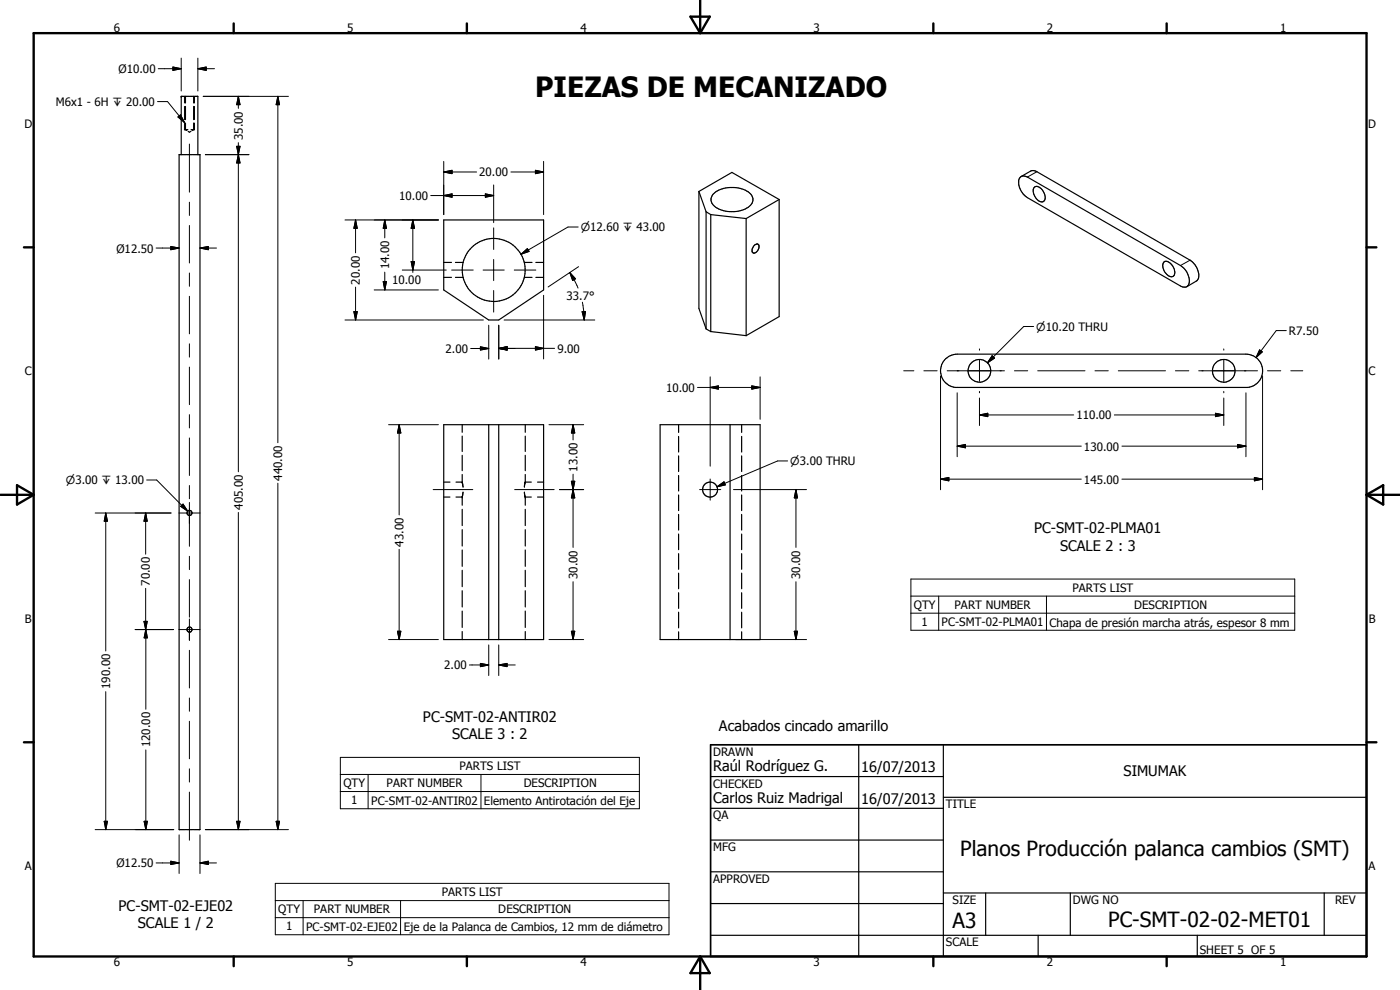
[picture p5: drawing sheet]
<svg xmlns="http://www.w3.org/2000/svg" width="420mm" height="297mm" viewBox="0 0 420 297" stroke-linecap="round" stroke-linejoin="round" font-family="sans-serif">
<g fill="none" stroke="#000" stroke-width=".35">
<path d="M55.4 38.9h1M55.7 36.9v2l.3 .3M55.7 28.9v2M55.7 31.9v4M56.5 39.4l.3 .3 .5-.3M57.4 38.9h1M58.1 36.9v2l-.4 .3M58.1 28.9v2M58.1 31.9v4M53.8 46.4h6.2v202.5h-6.2zM54.4 46.4v-17.5h5v17.5M209.8 57.4v35.1l2.1 6.2"/>
<path d="M209.8 57.4l2.1 6.1M209.8 57.4l9.9-5.7 14.1 8.2M214.1 58.2a8.9 8.9 0 0 1 11.4 .3 2.84 2.84 0 0 1-1.8 4.2 9.2 9.2 0 0 1-9.6-1.1 2.34 2.34 0 0 1 0-3.4zM233.8 59.9l-9.9 5.7M233.8 59.9v35.1l-9.9 5.7M306.3 53.1l.7-.3 1.3 .3 46 26.6a5.3 5.3 0 0 1 2.4 5.8 1.55 1.55 0 0 1-2.4 .3l-46-26.5a5.2 5.2 0 0 1-2.4-5.8zM306.5 53l3-1.8 1.3 .2 46.4 26.7a5.4 5.4 0 0 1 2.4 5.6l-.4 .5-3 1.8M310.2 56.4a1.66 1.66 0 0 1 2.7 .7 2.44 2.44 0 0 1 .2 3.4 2.38 2.38 0 0 1-2.7-1.9l-.3-1.1zM133.2 66h29.9v21l-13.4 9h-3l-13.5-9zM133.2 78.7h2.3M136.7 78.7h2.3M157.3 78.7h2.4"/>
<path d="M160.8 78.7h2.3M211.9 63.5v35.2M211.9 63.5l1.4 .9M213.3 64.4l10.6 1.2M213.3 64.4v35.1M223.9 65.6v35.1M226.3 73.7a.76 .76 0 0 1 .8-.5 .76 .76 0 0 1 .7 .5 1.99 1.99 0 0 1-1.7 2.2l-.4-.5a2.07 2.07 0 0 1 .6-1.7zM349.3 78.7a2.18 2.18 0 0 1 2.9 1.5 1.84 1.84 0 0 1-.5 2.8 3.2 3.2 0 0 1-2.4-4.3zM133.2 83.2h2.3M136.7 83.2h2.3M157.3 83.2h2.4M160.8 83.2h2.3"/>
<path d="M211.9 98.7l1.4 .8M213.3 99.5l10.6 1.2M283.8 107.6l1.4-.9 2.1-.4h86.6a5 5 0 0 1 5 4.7 5 5 0 0 1-4.4 5.2h-87.8a5 5 0 0 1-4.2-3.3 5 5 0 0 1 1.3-5.3zM133.2 127.4h29.9v64.5h-29.9zM138.7 127.4v2.3M138.7 130.9v4.6M138.7 136.6v4.6M146.7 127.4v64.5M149.7 127.4v64.5M157.6 127.4v2.3M157.6 130.9v4.6M157.6 136.6v4.6"/>
<path d="M198.1 127.4h30v64.5h-30zM203.7 127.4v2.4M203.7 130.9v4.7M203.7 136.8v4.7M219.1 127.4v64.5M222.6 127.4v2.4M222.6 130.9v4.7M222.6 136.8v4.7M133.2 144.7h1.8M133.2 149.1h1.8M136.9 144.7h1.8M136.9 149.1h1.8"/>
<path d="M138.7 142.4l.3 3.8M138.7 152.8v4.9M138.7 158.9v4.9M138.7 144.8h.1M139 147.7l-.3 1.4v2.5M157.4 147.7l.2 1.4M157.6 149.1h.1M157.6 144.8h.1M157.6 144.7l-.2 1.5M157.6 144.7h1.9M157.6 149.1h1.9M157.6 142.4v2.3"/>
<path d="M157.6 149.1v2.5M157.6 152.8v4.9M157.6 158.9v4.9M161.3 144.7h1.8M161.3 149.1h1.8M203.7 142.7v4.6M203.7 148.5v4.7M203.7 154.3v4.7M222.6 142.7v4.6M222.6 148.5v4.7M222.6 154.3v4.7M138.7 165v4.9"/>
<path d="M138.7 171.1v4.9M138.7 177.2v4.9M157.6 165v4.9M157.6 171.1v4.9M157.6 177.2v4.9M203.7 160.2v4.7M203.7 166.1v4.7M203.7 172v4.7M203.7 177.8v4.7M222.6 160.2v4.7M222.6 166.1v4.7M222.6 172v4.7"/>
<path d="M222.6 177.8v4.7M138.7 183.3v5M138.7 189.5v2.4M157.6 183.3v5M157.6 189.5v2.4M203.7 183.7v4.7M203.7 189.6v2.3M222.6 183.7v4.7M222.6 189.6v2.3M213.3 233h69.8M257.7 223.5v63.5M283.1 239.2h127"/>
<path d="M283.1 223.5v63.5M213.3 242.5h69.8M213.3 252.1h69.8M213.3 261.6h69.8M213.3 271.1h69.8M283.1 267.9h127M295.8 267.9v12.7M321.2 267.9v12.7M397.4 267.9v12.7M213.3 280.6h196.8M311.6 280.6v6.4M359.3 280.6v6.4"/>
<circle cx="148.2" cy="81" r="9.5"/>
<circle cx="293.9" cy="111.3" r="3.4"/>
<circle cx="367.3" cy="111.3" r="3.4"/>
<circle cx="56.9" cy="153.9" r=".75"/>
<circle cx="213.1" cy="146.9" r="2.25"/>
<circle cx="56.9" cy="188.9" r=".76"/>
</g>
<g fill="none" stroke="#000" stroke-width=".3">
<path d="M54.4 17.4v9.9M59.4 17.4v9.9M47.3 30.5h3l5.1 6.2M47.5 20.6h6.9M51.9 20.1l2.5 .5-2.5 .5zM53.4 35.1l.8-.6 1.2 2.2zM55.4 28.9v2M55.4 31.9v4M55.4 36.9v2M58.4 28.9v2M58.4 31.9v4M58.4 36.9v2"/>
<path d="M59.4 20.6l2.5-.5v1zM59.4 20.6h5M61 28.9h25.6M71.5 28.9l.5 2.5h-1zM71.5 28.9v3.6M83.4 28.9l.5 2.5h-1zM83.4 28.9v103.9M56.8 43.2v14.5M61.6 46.4h13.1M71 43.9h1l-.5 2.5zM71 43.9l1 5h-1l1-5zM71.5 46.4l.5 2.5h-1z"/>
<path d="M71.5 42.8v98.8M129.3 58.7h18.9M133.2 51.6l2.5-.5v1zM133.2 58.7l2.5-.5v1zM133.2 51.6h9.8M133.2 48.4v16M145.7 58.2l2.5 .5-2.5 .5zM148.2 55.5v11.3M153.3 51.6h9.8M160.7 51.1l2.4 .5-2.4 .5zM163.1 48.4v16M311.2 51.5l-2.9 1.6"/>
<path d="M46.9 74.4h6.9M51.3 74l2.5 .4-2.5 .5zM56.8 60.7v3.9M56.8 67.6v11.3M60 74.4l2.5-.4v.9zM60 74.4h5M103.5 66h28.1M106.7 66l.5 2.5h-1zM106.7 66v9.9M115.5 66l.5 2.5h-1zM115.5 66v5.4M123.4 78.5h1l-.5 2.5z"/>
<path d="M123.9 66l.5 2.5h-1zM123.9 66v15.7M148.2 68.4v6.4M148.2 77.9v6.3M156.4 76.3l1.9-1.7 .5 .8zM173.5 68.1h-3l-14.1 8.2M357.2 78.1l-2.9 1.6M56.8 81.9v4M56.8 88.9v11.3M103.5 96h41.6M106.2 93.5h1l-.5 2.5zM106.7 86.1v9.9"/>
<path d="M112.3 87h19.3M115 84.5h1l-.5 2.5zM115.5 81.7v5.3M120.7 81h13.2M135.5 81h6.5M145 81h6.3M146.7 97.6v10.1M148.2 87.2v6.4M149.7 97.6v10.1M151.3 96h27.2M154.3 81h6.5M163.1 88.6v19.1"/>
<path d="M171 81.8l1.7 1.9-.8 .5zM171 81.8l2.5 4.6M173.6 80l-9.1 6.1M174.7 93.5h1l-.4 2.5zM174.8 90.7l.5 5.3M310.2 98h-3l-10.9 10.9M386 99.2h-3l-6 8.1M56.8 103.2v3.9M56.8 110.2v11.2M141.3 104.6h5.4M144.2 104.1l2.5 .5-2.5 .4zM149.7 104.6l2.5-.5v.9z"/>
<path d="M149.7 104.5l2.5-.5v1zM149.7 104.6h4.9M149.7 104.6l2.5 .4M149.7 104.5l2.5-.5v1M149.7 104.5h16.7M149.7 104.5l2.5 .5M152.2 104.1l-2.5 .5M160.7 104l2.4 .5-2.4 .5zM209.3 116.2h18.8M213.1 116.2l2.5-.4v1zM213.1 113.1v26.8M225.6 115.8l2.5 .4-2.5 .6z"/>
<path d="M228.1 113.1v12.7M271.2 111.3h3.1M277.3 111.3h4M282.3 112.9v34M284.3 111.3h17.1M287.3 117.9v19.1M294 104.7v.4M294 108.1v6.3M294 117.4v.5M294 119.4v8.3M297.8 106.7l.7 .7-2.2 1.5zM304.4 111.3h4"/>
<path d="M311.4 111.3h14.2M328.6 111.3h4M335.6 111.3h14.2M352.8 111.3h4M359.7 111.3h17.7M367.3 104.7v.4M367.3 108.1v6.3M367.3 117.4v.5M367.3 119.4v8.3M373.9 117.9v19.1M378 105l.8 .6-1.8 1.7zM378.9 112.9v34"/>
<path d="M380.4 111.3h4M387.4 111.3h3.6M56.8 124.4v4M56.8 131.4v11.3M116.6 127.4h15M119.8 127.4l.5 2.5h-1zM119.8 127.4v27.1M164.7 127.4h10.5M172 127.4l.5 2.5h-1zM172 127.4v4.6M236.4 138.3h-3l-18.2 7.7M287.3 133.9l2.5-.6v1.1z"/>
<path d="M287.3 133.9h37.2M294 124.5l2.4-.5v1zM294 124.5h28.2M334.4 124.5h32.9M336.7 133.9h37.2M364.8 124l2.5 .5-2.5 .5zM371.4 133.3l2.5 .6-2.5 .5zM28.6 153.9h22.7M31.7 153.9l.5 2.5h-.9zM31.7 153.9v41.4M43.7 153.9l.5 2.5h-1zM43.7 153.9v12.4"/>
<path d="M44 144h3l9.3 9.4M53.7 153.9h6.3M54.2 151.9l.7-.6 1.4 2.1zM56.8 145.7v3.9M56.8 150.7v13.2M71.5 153.8v95.1M83.4 145v103.9M130 146.9h11.9M154.5 146.9h11.8M167.9 146.9h7.3M171.5 144.4h1l-.5 2.5zM171.5 144.4l1 5h-1l1-5z"/>
<path d="M172 146.9l.5 2.5h-1zM172 142.3v22M210 146.9h6.3M213.1 143.7v6.4M215.2 146l2.1-1.4 .4 .9zM220.1 146.9h22M238.9 146.9l.4 2.5h-.9zM238.9 146.9v17.4M282.3 143.8l2.5-.5v1zM282.3 143.8h42.2M336.7 143.8h42.2M376.5 143.3l2.4 .5-2.4 .5z"/>
<path d="M43.7 176.5l.1 36.3M56.8 166.9v4M56.8 173.9v11.3M119.8 164.8v27.1M172 174.5v17.4M238.9 174.5v17.4M273.4 173.7h115.2v15.4h-115.2zM273.4 178.9h115.2M281.7 178.9v10.2M314.1 178.9v10.2M40.5 188.9h11.6M43.2 186.4h1l-.5 2.5z"/>
<path d="M43.8 188.9l.4 2.5h-.9zM53.7 188.9h6.3M56.8 185.7v6.5M56.8 195.1v11.3M116.6 191.9h15M119.3 189.4h1l-.5 2.5zM140.9 199.5h5.8M144.2 199.1l2.5 .4-2.5 .5zM146.7 193.5v9.2M149.7 199.5l2.5-.4v.9zM149.7 193.5v9.2M149.7 199.5h4.9"/>
<path d="M164.7 191.9h10.5M171.5 189.4h1l-.5 2.5zM220.7 191.9h21.4M238.4 189.4h.9l-.4 2.5zM273.4 184h115.2M31.7 207.5v41.4M56.8 209.4v4M56.8 216.4v11.3M43.8 225v23.9M56.8 230.7v4M56.8 237.7v14.4M102.1 227.2h89.8v15.5h-89.8z"/>
<path d="M102.1 232.4h89.8M102.1 237.5h89.8M110.5 232.4v10.3M144.3 232.4v10.3M28.6 248.9h23.5M31.3 246.4h.9l-.5 2.5zM43.3 246.4h.9l-.4 2.5zM46.9 258.9h6.9M51.3 258.4l2.5 .5-2.5 .5zM53.8 250.5v11.6M60 258.9l2.5-.5v1zM60 258.9h5"/>
<path d="M60 250.5v11.6M61.6 248.9h25M71 246.4h1l-.5 2.5zM82.9 246.4h1l-.5 2.5zM82.6 265h118.2v15.5h-118.2zM82.6 270.2h118.2M82.6 275.3h118.2M91 270.2v10.3M120.2 270.2v10.3"/>
</g>
<g fill="#000">
<circle cx="54.4" cy="28.9" r=".18"/>
<circle cx="138.7" cy="144.7" r=".18"/>
<circle cx="138.7" cy="149.1" r=".18"/>
<circle cx="157.6" cy="149.1" r=".18"/>
<circle cx="157.6" cy="144.7" r=".18"/>
</g>
<g fill="none" stroke="#000" stroke-width=".71">
<path d="M10.1 9.9h400v277.1h-400zM70.1 7v2.9M140.1 7v2.9M207.2 5h5.8l-2.9 4.9zM210.1 0v9.9M280.1 7v2.9M350.1 7v2.9M7.2 74.2h2.9M410.1 74.2h3M.1 148.5h10M5.1 145.6l5 2.9-5 2.9zM410.1 148.5h10"/>
<path d="M410.1 148.5l5-2.9v5.8zM7.2 222.7h2.9M410.1 222.7h3M70.1 287v2.9M140.1 287v2.9M210.1 287v10M210.1 287l2.9 5h-5.8zM280.1 287v2.9M350.1 287v2.9"/>
</g>
<path d="M213.3 223.5h196.8v63.5h-196.8z" fill="none" stroke="#000" stroke-width=".51"/>
<g fill="#000">
<path d="M51.9 20.1l2.5 .5-2.5 .5zM53.4 35.1l.8-.6 1.2 2.2zM59.4 20.6l2.5-.5v1zM71.5 28.9l.5 2.5h-1zM83.4 28.9l.5 2.5h-1zM71 43.9h1l-.5 2.5zM71.5 46.4l.5 2.5h-1zM133.2 51.6l2.5-.5v1zM133.2 58.7l2.5-.5v1zM145.7 58.2l2.5 .5-2.5 .5zM160.7 51.1l2.4 .5-2.4 .5zM51.3 74l2.5 .4-2.5 .5z"/>
<path d="M60 74.4l2.5-.4v.9zM106.7 66l.5 2.5h-1zM115.5 66l.5 2.5h-1zM123.4 78.5h1l-.5 2.5zM123.9 66l.5 2.5h-1zM156.4 76.3l1.9-1.7 .5 .8zM106.2 93.5h1l-.5 2.5zM115 84.5h1l-.5 2.5zM171 81.8l1.7 1.9-.8 .5zM174.7 93.5h1l-.4 2.5zM144.2 104.1l2.5 .5-2.5 .4zM149.7 104.6l2.5-.5v.9z"/>
<path d="M149.7 104.5l2.5-.5v1zM160.7 104l2.4 .5-2.4 .5zM213.1 116.2l2.5-.4v1zM225.6 115.8l2.5 .4-2.5 .6zM297.8 106.7l.7 .7-2.2 1.5zM378 105l.8 .6-1.8 1.7zM119.8 127.4l.5 2.5h-1zM172 127.4l.5 2.5h-1zM287.3 133.9l2.5-.6v1.1zM294 124.5l2.4-.5v1zM364.8 124l2.5 .5-2.5 .5zM371.4 133.3l2.5 .6-2.5 .5z"/>
<path d="M31.7 153.9l.5 2.5h-.9zM43.7 153.9l.5 2.5h-1zM54.2 151.9l.7-.6 1.4 2.1zM171.5 144.4h1l-.5 2.5zM172 146.9l.5 2.5h-1zM215.2 146l2.1-1.4 .4 .9zM238.9 146.9l.4 2.5h-.9zM282.3 143.8l2.5-.5v1zM376.5 143.3l2.4 .5-2.4 .5zM43.2 186.4h1l-.5 2.5zM43.8 188.9l.4 2.5h-.9zM119.3 189.4h1l-.5 2.5z"/>
<path d="M149.7 199.5l2.5-.4v.9zM171.5 189.4h1l-.5 2.5zM238.4 189.4h.9l-.4 2.5zM144.2 199.1l2.5 .4-2.5 .5zM31.3 246.4h.9l-.5 2.5zM43.3 246.4h.9l-.4 2.5zM51.3 258.4l2.5 .5-2.5 .5zM60 258.9l2.5-.5v1zM71 246.4h1l-.5 2.5zM82.9 246.4h1l-.5 2.5z"/>
</g>
<text font-size="8.4" x="160.6" y="29">PIEZAS DE MECANIZADO</text>
<g font-size="6.3">
<text x="288.2" y="256.7">Planos Producción palanca cambios (SMT)</text>
<text x="285.9" y="278.5">A3</text>
<text x="332.6" y="278">PC-SMT-02-02-MET01</text>
</g>
<g font-size="4.4">
<text x="310.4" y="160">PC-SMT-02-PLMA01</text>
<text x="318.1" y="165.3">SCALE 2 : 3</text>
<text x="126.9" y="216.6">PC-SMT-02-ANTIR02</text>
<text x="135.7" y="221.8">SCALE 3 : 2</text>
<text x="215.8" y="219.2">Acabados cincado amarillo</text>
<text x="214.1" y="231.4">Raúl Rodríguez G.</text>
<text x="258.5" y="231.6">16/07/2013</text>
<text x="337.2" y="232.9">SIMUMAK</text>
<text x="214.1" y="240.9">Carlos Ruiz Madrigal</text>
<text x="258.5" y="241.1">16/07/2013</text>
<text x="35.6" y="273.3">PC-SMT-02-EJE02</text>
<text x="41.4" y="278.5">SCALE 1 / 2</text>
</g>
<g font-size="3.5">
<text x="34.2" y="9.6">6</text>
<text x="104.2" y="9.6">5</text>
<text x="174.2" y="9.6">4</text>
<text x="244.2" y="9.6">3</text>
<text x="314.2" y="9.6">2</text>
<text x="384.2" y="9.6">1</text>
<text x="35.5" y="22">Ø10.00</text>
<text x="16.7" y="31.7">M6x1 - 6H x 20.00</text>
<text x="7.3" y="38.4">D</text>
<text x="410.6" y="38.4">D</text>
<text x="72.8" y="42" transform="rotate(-90 72.8 42)">35.00</text>
<text x="143.8" y="52.9">20.00</text>
<text x="119.8" y="59.9">10.00</text>
<text x="34.9" y="75.9">Ø12.50</text>
<text x="116.8" y="80.9" transform="rotate(-90 116.8 80.9)">14.00</text>
<text x="108" y="85.4" transform="rotate(-90 108 85.4)">20.00</text>
<text x="117.7" y="85.2">10.00</text>
<text x="170" y="89.9">33.7°</text>
<text x="386.8" y="100.5">R7.50</text>
<text x="133.7" y="105.8">2.00</text>
<text x="167.3" y="105.8">9.00</text>
<text x="7.4" y="112.6">C</text>
<text x="410.7" y="112.6">C</text>
<text x="199.9" y="117.6">10.00</text>
<text x="323" y="125.8">110.00</text>
<text x="325.3" y="135.2">130.00</text>
<text x="173.3" y="141.5" transform="rotate(-90 173.3 141.5)">13.00</text>
<text x="84.7" y="144.2" transform="rotate(-90 84.7 144.2)">440.00</text>
<text x="325.3" y="145.1">145.00</text>
<text x="72.8" y="153" transform="rotate(-90 72.8 153)">405.00</text>
<text x="121.1" y="164" transform="rotate(-90 121.1 164)">43.00</text>
<text x="173.3" y="173.8" transform="rotate(-90 173.3 173.8)">30.00</text>
<text x="240.1" y="173.8" transform="rotate(-90 240.1 173.8)">30.00</text>
<text x="45" y="175.8" transform="rotate(-90 45 175.8)">70.00</text>
<text x="321.8" y="177.6">PARTS LIST</text>
<text x="274.3" y="182.8">QTY</text>
<text x="286.5" y="182.7">PART NUMBER</text>
<text x="340.3" y="182.8">DESCRIPTION</text>
<text x="7.4" y="186.9">B</text>
<text x="276.6" y="187.8">1</text>
<text x="282.6" y="187.9">PC-SMT-02-PLMA01</text>
<text x="314.9" y="188">Chapa de presión marcha atrás, espesor 8 mm</text>
<text x="410.8" y="186.9">B</text>
<text x="133.3" y="200.8">2.00</text>
<text x="33.1" y="206.7" transform="rotate(-90 33.1 206.7)">190.00</text>
<text x="45" y="224.2" transform="rotate(-90 45 224.2)">120.00</text>
<text x="214.1" y="226.8">DRAWN</text>
<text x="137.9" y="231.1">PARTS LIST</text>
<text x="103.1" y="236.3">QTY</text>
<text x="116" y="236.2">PART NUMBER</text>
<text x="157.2" y="236.3">DESCRIPTION</text>
<text x="214.1" y="236.3">CHECKED</text>
<text x="105.4" y="241.3">1</text>
<text x="111.4" y="241.4">PC-SMT-02-ANTIR02</text>
<text x="145.2" y="241.5">Elemento Antirotación del Eje</text>
<text x="214.1" y="245.9">QA</text>
<text x="283.9" y="242.5">TITLE</text>
<text x="214.1" y="255.4">MFG</text>
<text x="7.4" y="261.1">A</text>
<text x="34.9" y="260.3">Ø12.50</text>
<text x="410.7" y="261.1">A</text>
<text x="132.6" y="268.9">PARTS LIST</text>
<text x="214.1" y="264.9">APPROVED</text>
<text x="83.5" y="274.1">QTY</text>
<text x="94.2" y="274">PART NUMBER</text>
<text x="149.6" y="274.1">DESCRIPTION</text>
<text x="285.9" y="271.3">SIZE</text>
<text x="322" y="271.3">DWG NO</text>
<text x="400.7" y="271.2">REV</text>
<text x="85.8" y="279.1">1</text>
<text x="91.9" y="279.2">PC-SMT-02-EJE02</text>
<text x="121.1" y="279.3">Eje de la Palanca de Cambios, 12 mm de diámetro</text>
<text x="283.9" y="284">SCALE</text>
<text x="360.1" y="286.2">SHEET 5 OF 5</text>
<text x="34.2" y="289.9">6</text>
<text x="104.2" y="289.9">5</text>
<text x="174.2" y="289.9">4</text>
<text x="244.2" y="289.9">3</text>
<text x="314.2" y="289.9">2</text>
<text x="384.2" y="289.9">1</text>
</g>
<g font-size="3.3">
<text x="174.3" y="69.4">n12.60 x 43.00</text>
<text x="311" y="99.3">n10.20 THRU</text>
<text x="237.2" y="139.6">n3.00 THRU</text>
<text x="19.8" y="145.3">n3.00 x 13.00</text>
</g>
</svg>
